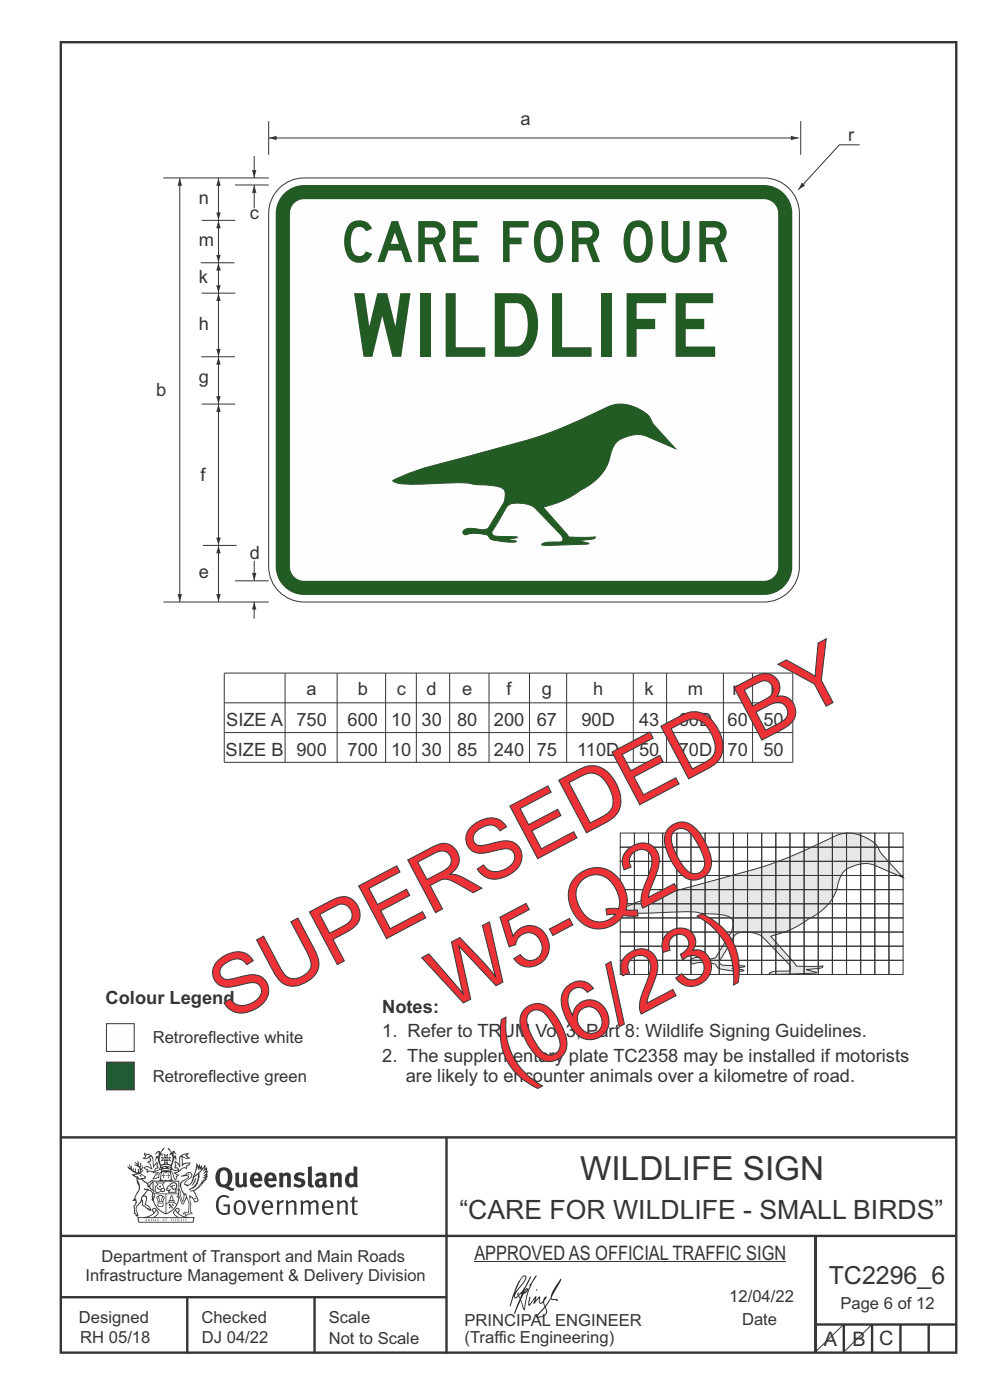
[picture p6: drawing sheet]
<svg xmlns="http://www.w3.org/2000/svg" width="210mm" height="297mm" viewBox="0 0 210 297" stroke-linecap="round" stroke-linejoin="round" font-family="sans-serif">
<g fill="none" stroke="#373435" stroke-width=".51">
<path d="M12.9 9h189.9v278h-189.9zM12.7 241.3h190M94.7 241.4v45.8M12.7 275.2h82M12.7 262.2h190.1M39.7 275.2v12M66.7 275.2v12M173 262.1v24.9M173 281h30M179 281v6M185 281v6M191 281v6"/>
<path d="M197 281v6"/>
</g>
<path d="M100.6 267.7h66.2" fill="none" stroke="#373435" stroke-width=".21"/>
<g fill="#373435">
<path d="M47 248.4a2.55 2.55 0 0 0 0 2.7l.3 .2a.81 .81 0 0 0 1-1v-.5a1.04 1.04 0 0 0-1.1-1.5zM46.3 248.1a1.82 1.82 0 0 1 2.1-.2 1.82 1.82 0 0 1 .9 1.8 2.29 2.29 0 0 1-.8 2l.7 .3h.5l-.2 .6a2.87 2.87 0 0 1-2-.7 2.12 2.12 0 0 1-1.7-3.1z" fill-rule="evenodd"/>
<path d="M49.9 248.9l.8-.2v2a.46 .46 0 0 0 .3 .6 .46 .46 0 0 0 .6-.3v-2.1l.7-.2v2.4l.2 .5-.5 .3-.3-.3a1.02 1.02 0 0 1-1.2 .3 1.02 1.02 0 0 1-.6-1.1z" fill-rule="evenodd"/>
<path d="M54 249.5l-.1 .5h.9a.49 .49 0 0 0-.2-.6 .49 .49 0 0 0-.6 .1zM53.4 249.1a1.34 1.34 0 0 1 1.6-.2 1.34 1.34 0 0 1 .6 1.5v.2h-1.7a.77 .77 0 0 0 .5 .8 .77 .77 0 0 0 .9-.4l.3 .5a1.59 1.59 0 0 1-2 .2 1.59 1.59 0 0 1-.5-2.1z" fill-rule="evenodd"/>
<path d="M57 249.5l-.1 .5h1a.49 .49 0 0 0-.2-.6 .49 .49 0 0 0-.7 .1zM56.4 249.1a1.34 1.34 0 0 1 1.6-.2 1.34 1.34 0 0 1 .7 1.5v.2h-1.8a.77 .77 0 0 0 .5 .8 .77 .77 0 0 0 .9-.4l.4 .5a1.59 1.59 0 0 1-2.1 .2 1.59 1.59 0 0 1-.5-2.1z" fill-rule="evenodd"/>
<path d="M59.2 248.9l.7-.2 .1 .4a.95 .95 0 0 1 1-.3 .95 .95 0 0 1 .7 .8v2.3h-.8v-2.3a.46 .46 0 0 0-.8 .1v2.2h-.8z" fill-rule="evenodd"/>
<path d="M62.6 249.1a1.75 1.75 0 0 1 2-.1l-.2 .5-.6-.2a.43 .43 0 0 0-.6 .3l.4 .3a1.04 1.04 0 0 1 1.2 1.1 1.04 1.04 0 0 1-1.4 1l-1.2-.4 .3-.6 1 .4 .4-.4a.88 .88 0 0 0-1-.5l-.4-.2-.1-.4z" fill-rule="evenodd"/>
<path d="M65.3 247.6l.8-.2 .1 3.8 .3 .2 .1 .4a.88 .88 0 0 1-1 0 .88 .88 0 0 1-.3-1z" fill-rule="evenodd"/>
<path d="M67.8 250.6a.43 .43 0 0 0-.1 .7 .43 .43 0 0 0 .7-.1v-.7zM66.8 249.1a1.7 1.7 0 0 1 2.4 .1v1.9l.3 .4-.4 .5-.5-.4a1.03 1.03 0 0 1-1.7-.1 1.03 1.03 0 0 1 .8-1.5h.7v-.4a.8 .8 0 0 0-1.2 .1z" fill-rule="evenodd"/>
<path d="M70 248.9l.7-.2 .1 .4a.95 .95 0 0 1 1-.3 .95 .95 0 0 1 .7 .8v2.3h-.8v-2.3a.46 .46 0 0 0-.8 .1v2.2h-.8z" fill-rule="evenodd"/>
<path d="M74.3 249.5a1.48 1.48 0 0 0 0 1.7h.5l.2-.1v-1.5l-.3-.2zM75 247.4l.8 .1 .1 4.4h-.7l-.1-.2a1.26 1.26 0 0 1-1.4 0 1.26 1.26 0 0 1-.5-1.3 1.29 1.29 0 0 1 .4-1.4 1.29 1.29 0 0 1 1.4-.1z" fill-rule="evenodd"/>
<path d="M46.4 253.9a1.72 1.72 0 0 1 2.3 0l-.3 .3a1.24 1.24 0 0 0-1.4-.2 1.24 1.24 0 0 0-.6 1.4 1.49 1.49 0 0 0 1.2 1.9l.7-.1v-1.3h-.8l-.1-.4h1.3v1.9a1.93 1.93 0 0 1-2.2 0 1.93 1.93 0 0 1-.7-2.2l.2-.8z" fill-rule="evenodd"/>
<path d="M50.4 255.1a1.65 1.65 0 0 0 .2 2.2 .99 .99 0 0 0 1-1.4 .78 .78 0 0 0-.4-.8 .78 .78 0 0 0-.8 0zM50 254.9a1.33 1.33 0 0 1 1.6-.1 1.33 1.33 0 0 1 .5 1.4 1.31 1.31 0 0 1-1.3 1.6 1.31 1.31 0 0 1-1.2-1.6v-.6z" fill-rule="evenodd"/>
<path d="M52.5 254.7l.4-.1 .9 2.6 .8-2.5h.5l-1.1 3h-.5z" fill-rule="evenodd"/>
<path d="M56.3 255.2l-.2 .7h1.3a.7 .7 0 0 0-.3-.8 .7 .7 0 0 0-.8 .1zM55.9 255a1.22 1.22 0 0 1 1.5-.2 1.22 1.22 0 0 1 .5 1.5h-1.8a.93 .93 0 0 0 .5 1 .93 .93 0 0 0 1.1-.2l.2 .3a1.43 1.43 0 0 1-1.8 .1 1.43 1.43 0 0 1-.6-1.7z" fill-rule="evenodd"/>
<path d="M58.7 254.7l.4-.1 .1 .5 .4-.4 .6-.1-.2 .5a.66 .66 0 0 0-.8 .7v1.9h-.4z" fill-rule="evenodd"/>
<path d="M60.6 254.7l.4-.1 .1 .5a.94 .94 0 0 1 1-.5 .94 .94 0 0 1 .8 .8v2.3h-.5l-.1-2.5a.81 .81 0 0 0-1.2 .3v2.2h-.4z" fill-rule="evenodd"/>
<path d="M63.7 254.7l.5-.1 .1 .5 .4-.3a.78 .78 0 0 1 1.1 .3 .9 .9 0 0 1 1-.5 .9 .9 0 0 1 .8 .8v2.3h-.5l-.1-2.5a.67 .67 0 0 0-1.1 .3v2.2h-.5v-2.4l-.4-.3-.7 .4v2.3h-.5z" fill-rule="evenodd"/>
<path d="M69 255.2l-.1 .7h1.3a.7 .7 0 0 0-.3-.8 .7 .7 0 0 0-.9 .1zM68.7 255a1.22 1.22 0 0 1 1.5-.2 1.22 1.22 0 0 1 .5 1.5h-1.8a.93 .93 0 0 0 .4 1 .93 .93 0 0 0 1.2-.2l.1 .3a1.44 1.44 0 0 1-1.7 .1 1.44 1.44 0 0 1-.6-1.7z" fill-rule="evenodd"/>
<path d="M71.4 254.7l.5-.1 .1 .5a.94 .94 0 0 1 1-.5 .94 .94 0 0 1 .8 .8v2.3h-.5l-.1-2.5a.81 .81 0 0 0-1.2 .3v2.2h-.4z" fill-rule="evenodd"/>
<path d="M74.7 253.9l.5-.1v.9h.7l-.1 .3h-.6v2.2l.1 .2h.5l.1 .3a.75 .75 0 0 1-1.2-.6v-2.1h-.4v-.3h.4z" fill-rule="evenodd"/>
<path d="M30.8 244.9l1.1 .3-.9 .5h-.4l.6-.5zM31.8 245.4h.2a2.44 2.44 0 0 1 .4 1.9l.1 .5 .7-1-.1 .6 .3 .3a.57 .57 0 0 0-.6 .7l-1-.1-.5 .2 .2-.5-.8-.3 .7-.1 .9 .5 .1-.1-.6-1.3-.2-.2h.5zM30.7 244.4l-.1 .5 .2 .4-.6 .4a1.04 1.04 0 0 0 1.4-.1l.2 .6-.3 .1-.2 .4a.94 .94 0 0 1 .8 1.1l-.2-.1a1.16 1.16 0 0 0-1.5-.1l.3 .4 .4 .2 .1 .5 .2 .1 .1-.2a.94 .94 0 0 1 1.1 .2l.8 .1-1.2 1.2a1.13 1.13 0 0 0 1.2-.2l.4-.1-.1-.4 .5-.8a.83 .83 0 0 0-.6 1.1l-.3-.1-.7 .4 1.1-1.4-.5 .1-.5-.1 1.3-.5-.1-.1-.9 .4v-.3l.2-.2 .3 .1 .1-.3-.2-.4v-.6l-.1-.4-.7 1v-.7a1.42 1.42 0 0 0-1.6-1.8z" fill-rule="evenodd"/>
<path d="M38.5 245.2l.5-.2 .7-.1-.6 .3 .8 .5h-.3zM38.3 245.5l.2-.1 .1 2a1.69 1.69 0 0 1 1.6-.6l-.8 .5 .1 .5a1.1 1.1 0 0 0-1.5 .6l-.1-.5-.2-.2h-.5l.3-.4-.3-.7a1.42 1.42 0 0 1 .8 1.1l.2-.1zM37.1 246.2l.1 1-.2 .3 .1 .4h.5l.1 .2a.96 .96 0 0 1-1.1-.1l-.1 .1a1.06 1.06 0 0 0 1.3 .2v.1a.72 .72 0 0 1-1 .2l.3 .5 .6 .2-.4 .2-.1 .6-.2-.3-.4-1.1-.4-.4 .4 .9a1.54 1.54 0 0 0 .7 1.2l.2-.3a.58 .58 0 0 1 .4-.8l.2-.1h-.3l-.5-.3 .9-.5a.93 .93 0 0 1 1.2-.5v.2l.2-.2 .1-.5a.99 .99 0 0 0 .7-.8l-1.3 .1-.3 .2-.1-1.4 .9 .4 .9-.3h-.4l-.5-.4 .4-.7-.6 .2a1.46 1.46 0 0 0-1.4 2.1v.4l-.2-.4z" fill-rule="evenodd"/>
<path d="M35.6 248.9l.2 .1-.1 .3 .4 .1h-.4v.6l-.1-.6h-.3l.3-.1z" fill-rule="evenodd"/>
<path d="M34.6 248.9l.2 .1v.3l.3 .1h-.3l-.1 .6v-.6h-.4l.4-.1z" fill-rule="evenodd"/>
<path d="M34.3 248.8a.57 .57 0 0 1 .9 .2 .57 .57 0 0 1 .9-.2l.2 1.4h-.2a.57 .57 0 0 1-.9 0 .69 .69 0 0 1-1.1 0zM34.2 248.1l-.3 2.1-.2 .4h3l-.2-.4-.3-2.1h-.2v.2l-.8-.1-.8 .1v-.2z" fill-rule="evenodd"/>
<path d="M34.2 252.4a.3 .3 0 0 0 .6 0 .3 .3 0 0 0-.6 0zM33.3 250.9l.3 .3-.3 .4a.79 .79 0 0 0 0 1.3l.8-.2-.1-.3a.55 .55 0 0 1-.7-.6l.1-.1 .2 .3 .3 .2 .8-.2-.4-.7 .4-.4-.7 .2zM33 250.7l1.1 .2 .9-.2-.4 .6 .4 1.2a.56 .56 0 0 1-.8 .3l-.2 .1a.73 .73 0 0 1-.9 .1 .73 .73 0 0 1-.3-1v-.4l.6-.4z" fill-rule="evenodd"/>
<path d="M35.6 251.8l.7-.4a.58 .58 0 0 1 1-.1 .58 .58 0 0 1-.4 .9l-.3-.3a.43 .43 0 0 1 .6-.4 .57 .57 0 0 0-.8 .2l-.2-.1-.3 .1 .4 .2a.55 .55 0 0 0 .9 .4v.5h-1.3l.3-.4-.1-.1-.6 .1 .2-.3-.2-.1zM35.4 251.8l-.1 .2a.39 .39 0 0 0 .2 .6h.3l-.2 .4h1.9l-.1-.8a.86 .86 0 0 0-.1-1.3 .86 .86 0 0 0-1.3 .4z" fill-rule="evenodd"/>
<path d="M36 254.8h.8v.2h-.8zM36.4 253.8l.2 .8h-.4zM36.4 253.5l-.3 .5-.1 .6h-.2v.4l-.7 .4 .2 .1a1.48 1.48 0 0 1 2.1 .2l.2-.1-.6-.5v-.5h-.2l-.1-.6z" fill-rule="evenodd"/>
<path d="M35.8 255.4l.4 .1 .1 .3 .3-.2-.2-.2a.38 .38 0 0 1 .5 .5l-.2-.2-.3 .2 .3 .2-.3 .3-.1-.4-.4 .4-.1-.2 .4-.3-.1-.1-.2 .1z" fill-rule="evenodd"/>
<path d="M34.5 254h.2v.2l-.2 .6h-.2zM33.6 255.3h.9v.2a.55 .55 0 0 1-.8 .4v-.2l-.2-.1zM33.4 254h.2l.2 .8h-.2zM33.6 255l.8-.1 .1 .2h-.8zM33.8 253.7h.5l-.2 1.1h-.1zM33.3 253.8l-.1 .3 .3 1.1a.48 .48 0 0 0-.1 .6 .48 .48 0 0 0 .5 .2h.5a.49 .49 0 0 0 .2-.8l.3-1.1-.1-.3a1.42 1.42 0 0 0-1.5 0z" fill-rule="evenodd"/>
<path d="M33.7 251.5l.4 .1 .1 .3h-.3z" fill-rule="evenodd"/>
<path d="M41.3 250.1l.3-.2-.2 .8-.6 .8h-.2l.5-.7z" fill-rule="evenodd"/>
<path d="M39.7 249l.3-.2 .5 .2a.88 .88 0 0 1-.6 1.1 1.22 1.22 0 0 0-.8 1.3l.5 .2a.72 .72 0 0 0 .9-.4l.5-.8 .2-.6 .8-.6v.2a2.85 2.85 0 0 1-2 2.9l.1 .1a2.13 2.13 0 0 0 1.9-1.5v-.3a2.01 2.01 0 0 0 .3-1.7l1.1-1.3-.4 1 .7-.5-.7 1 .8-.4-.8 .8 .7-.2-.9 .6 .8-.1-.8 .4h.7l-.8 .3 .3 .2h-.4l.2 .3h-.4l.2 .3h-.4l.1 .2h-.1a2.16 2.16 0 0 1-2 1.1l.1 .2 .4-.1a.76 .76 0 0 1 .7 .8l.5 1.2-.6 .2a1.45 1.45 0 0 0-1.1-1.3l.2 1.8-.1 1.8 .4 .3a1.07 1.07 0 0 0-1.2 .4v-.3l-.5-.2a.87 .87 0 0 1 1.1-.1v-.7a4.4 4.4 0 0 0-.6-3.1l-.1-.3h-.2a2.16 2.16 0 0 1-.7-2.2l.3-.4 1.2-.7a.55 .55 0 0 0-.4-.8zM37.8 252.4a.76 .76 0 0 1 .3 1.1l.6 1.6 .4-1.7 .2 .1a.61 .61 0 0 1-.1 .9l-.3 .8-.2 .1-.7-1.6-.3 .1a1.18 1.18 0 0 0 .1-1.4zM41.8 247.5l.2 .7 .3-.5v.6l.4-.5a1.9 1.9 0 0 1-1.2 1.4l-.3 .3zM38.2 249.6l1.4-.2 .2 .2v.3l-.5 .2a1.26 1.26 0 0 0-.9 1.9l.2 .7a1.84 1.84 0 0 1 .1 2.1l-.4-1.4a.96 .96 0 0 0-.4-1.2l-.4 .2a.78 .78 0 0 1 0 1.3l.1 .3h.4l.4 1.1a.38 .38 0 0 0 .2 .4 .38 .38 0 0 0 .4-.1l.6-1.2a2.94 2.94 0 0 1 .4 2.5l-.1 .4h-.8l-.3 .4v.2l.4-.1 .1 .4 .2 .1a1.02 1.02 0 0 1 1.3-.5v-.4l-.3-.1 .1-1.8-.3-1.3h.1a1.14 1.14 0 0 1 .8 1 .63 .63 0 0 0 .8-.2 .63 .63 0 0 0-.2-.9l-.6-1.2 .9-.6 .2-.4h.3l-.1-.2h.4l-.1-.3h.3l-.1-.3 .5-.1-.2-.2 .6-.4v-.2h-.2l.4-.5h-.3l.3-.5-.4 .1 .4-.5v-.3l-.3 .2 .2-.7-.1-.2-.4 .3v-.8l-.6 .8-.2-.8-.2 .5-.3-.7-.1 .6-.5-.8-.1 1.4-.6 1.8a1.81 1.81 0 0 1-1 1.5l-.6-.2a1.75 1.75 0 0 1 1.1-1.2 .75 .75 0 0 0 .1-1.3 .75 .75 0 0 0-1.2 .4z" fill-rule="evenodd"/>
<path d="M41.2 254.1h.3l.2 .2-.4 .1z" fill-rule="evenodd"/>
<path d="M29.4 258.4h11.6l-.1 .8h-11.4zM31.3 258.2l.5-.1a2.48 2.48 0 0 0 1.4-1.3l.3 .5-.5 .6-.5 .3zM32.5 256.6l.3-.2 .2 .1-.3 .7zM37.2 256.8a2.65 2.65 0 0 0 1.8 1.4h-1.1l-.5-.3-.5-.6zM37.4 256.5l.2-.1 .3 .2-.3 .6zM29.2 258.2l.1 1.2h11.8l.2-1.1-.2-.1a4.1 4.1 0 0 1-3.3-.9l.3-.4-.1-.6a1.06 1.06 0 0 0-1.3 1l.2 .4 .6 .5h-4.7l.3-.1a.84 .84 0 0 0 .6-.8 .84 .84 0 0 0-.5-.8l-.3-.2h-.5l-.1 .6 .3 .4a4.2 4.2 0 0 1-3.4 .9z" fill-rule="evenodd"/>
<path d="M31 258.7l.1 .2h-.2zM31 258.5l-.3 .6 .4-.2 .2 .2z" fill-rule="evenodd"/>
<path d="M31.3 258.6h.3v.4a.25 .25 0 0 0 .2-.1 .25 .25 0 0 0-.1-.3h.1a.29 .29 0 0 1 0 .4 .29 .29 0 0 1-.4 0 .29 .29 0 0 1 0-.4z" fill-rule="evenodd"/>
<path d="M32.2 258.6a.22 .22 0 0 1 .3 .2 .22 .22 0 0 1-.3 .2zM32 258.6l.1 .4a.33 .33 0 0 0 .4 0 .33 .33 0 0 0 0-.4 .33 .33 0 0 0-.5 0z" fill-rule="evenodd"/>
<path d="M32.9 258.7l.1 .2h-.2zM32.9 258.5l-.2 .6 .3-.2 .2 .2z" fill-rule="evenodd"/>
<path d="M33.3 258.6h.2l.1 .1 .2-.1-.2 .2 .2 .3-.3-.3-.1 .3h-.1l.2-.3z" fill-rule="evenodd"/>
<path d="M34.7 258.7l.1 .2h-.2zM34.7 258.5l-.3 .6 .4-.2 .2 .2z" fill-rule="evenodd"/>
<path d="M35 258.5h.5l-.2 .1v.5h-.2l.1-.5z" fill-rule="evenodd"/>
<path d="M36.2 258.6l.3-.1-.1 .1v.2h.1h-.1v.3h-.2z" fill-rule="evenodd"/>
<path d="M36.7 258.6h.2v.5h-.2z" fill-rule="evenodd"/>
<path d="M37.3 258.6a.22 .22 0 0 1 .3 .2 .22 .22 0 0 1-.3 .2zM37.1 258.6v.4a.33 .33 0 0 0 .5 0 .33 .33 0 0 0 0-.4 .33 .33 0 0 0-.5 0z" fill-rule="evenodd"/>
<path d="M37.8 258.6l.4-.1-.2 .1v.2h.1h-.1v.2l.2 .1h-.4z" fill-rule="evenodd"/>
<path d="M38.4 258.6h.2l-.1 .4 .2 .1h-.3z" fill-rule="evenodd"/>
<path d="M38.9 258.6h.2v.5h-.2z" fill-rule="evenodd"/>
<path d="M39.3 258.6h.2h-.1l.2 .3-.2 .2-.1-.1v-.1l.2 .1z" fill-rule="evenodd"/>
<path d="M34.2 247.4a1.51 1.51 0 0 1 2 .2 2.67 2.67 0 0 0-2.1 0zM35.7 247.6l.4 .1 .1 .3-.4-.1zM34.6 247.6h.5l.1 .2h-.4zM34 247.8l.3 .2h-.3zM34.9 246.9l.3-.2 .3 .2zM34.9 245.6l.2 .1v.3h-.2zM35 245.1l.2 .2 .2-.2-.1 .3h-.2zM35.1 246.3h.2l.1 .4-.2-.2-.2 .2zM35.3 245.7l.2-.1v.4h-.2zM34.4 245.7h.3l.1 .3-.4 .1 .2-.2zM35.7 245.7h.3l-.2 .2 .2 .2-.4-.1zM32.7 244.9l1-.5-.1 1-.2-.2-.3 .2-.3 1.1 .5-1 .3 .9a1.84 1.84 0 0 1 .2 1.7l.4 .1a2.48 2.48 0 0 1 2.2 0l.2-.2-.2-.7 .7-1.8 .4 .7-.2-1-.2-.1-.2 .3v-.9l.6 .4-.6-.8-.3 .1-.1 .4-.5-.9-.5-.3 .2 .5 .6 .5-.5 .8 .4-.4a2.06 2.06 0 0 1 0 2.3l-.5-.2-.2-.6 .1-.1 .8 .2-.4-.5 .4-.5-.7 .2-.2-.2 .2-.7-.5 .4-.5-.4 .2 .7-.2 .2-.7-.2 .4 .5-.4 .5 .8-.2 .1 .1-.2 .6-.5 .2a2.02 2.02 0 0 1 0-2.2l.3 .5-.1-.7-.3-.1 .8-1.2-.4 .3-.5 .8-.2-.3a.8 .8 0 0 0-.8 .5z" fill-rule="evenodd"/>
<path d="M29.2 250.1l.3 .1a.61 .61 0 0 1 .8 .4l.3 .2a.8 .8 0 0 1 .6 1l.4 .1 .5 .5a1 1 0 0 1 .5 1.1l-.1 .7v-.5h-.1a.96 .96 0 0 0-.8-1.3l-.2-.2h-.7l-.1-.1-.1 .1 .1 .3h.6l-1.2 1.3-.2 1-.4 .6a1.33 1.33 0 0 0-.5 1.8l.2 .5a1.26 1.26 0 0 1-.5-1.5l-.1-.3a1.56 1.56 0 0 0 .4-1.7l-.3 .2 .2-.5a3.2 3.2 0 0 0 .7-3zM30.4 253.9h.4a2.06 2.06 0 0 1-.1 1.6l.7 .5 .4 .4-.6-.1-.8-.6-.1-.9a.51 .51 0 0 1 .1-.9zM28.6 249.3a1.52 1.52 0 0 1 2.1 .5l-1.1 .2-.2-.1-.1-.4h-.5zM27.5 247v.8l-.3-.4h-.1a3.1 3.1 0 0 0 1.9 1.6l-1 .1 .5 .6 .5 .1 .1 1.1a1.84 1.84 0 0 1-.3 2.5l-.4 .9-.3 .4 .2 .1 .4-.1 .1 .4-.2 .5-.3 .2 .1 1.7h.2l.3 .5 .1 .1 .4-.1-.1-.5a1.3 1.3 0 0 1-.1-1.7l.9-1 .1 1.1 .6 .2 .5 .5 .1-.1 .2 .3h.5a1.85 1.85 0 0 0-1.2-1.4l.1-.3a1.39 1.39 0 0 0 0-1.4l-.5-.1 .5-.5a.66 .66 0 0 1 .9-.4 .66 .66 0 0 1 .3 .9l-.1 .4 .2-.1v.2l-.1 .3 .2 .5 .1-.3a2.24 2.24 0 0 0 .1-2.2 .73 .73 0 0 1-.7-.7 .73 .73 0 0 1 .6-.7v-.2a.94 .94 0 0 0-.9 .8 .48 .48 0 0 1-.1-.6 .48 .48 0 0 1 .5-.2l.5-.3a.51 .51 0 0 0-.8 .2l-.5 .2-1-.8h.6l.2-.5-1.2-.7 .5-.5v-.3l-.5 .4 .1-.2a.69 .69 0 0 0 .2-1v.4l-.2 .3v-1.1l-.3-.2 .1 .6-.1 .2-.4-1.3v.7l-.6-.4 .5 .7-.6-.2 .3 .3a1 1 0 0 1 .7 1.4l-.2-.8v.9l-.5-.2v-.8l-.2 .7-.2-.1-.1-.6-.2 .4-.2-.2 .1-.7-.2 .5z" fill-rule="evenodd"/>
<path d="M29.6 249.4l.2-.1 .3 .2z" fill-rule="evenodd"/>
<path d="M32.4 250.5h5.6v2l-.2-.1v-1.7h-5.2v2.5h5.2v-.8l.1 .2-.1 1.1v-.3h-2.5v4a4.1 4.1 0 0 0 2.6-3.6l.1-.1a4 4 0 0 1-2.8 3.9 4.2 4.2 0 0 1-2.8-4.7l.1 1.2 .1-.1a3.8 3.8 0 0 0 2.5 3.4v-4h-2.5l-.2-.9z" fill-rule="evenodd"/>
<circle cx="40" cy="249.1" r=".17"/>
</g>
<g fill="#252726">
<path d="M111.6 273.7l.2-.2-.5 .7zM110.4 274.5l.3 .1-.3 .7-.3-.4zM110.9 270.9l.5-.1a9.3 9.3 0 0 1-2 3.2l-.1 .2 1-2.5zM110.6 271a14.7 14.7 0 0 0-2.2 4.9l-.3 1.2 .1 .1 .8-2.4a.42 .42 0 0 0 .2 .7 .42 .42 0 0 0 .6-.3l.2-.2 .2 .6-1.1 3.1h.2l1.1-2.8 .6 1.9 .2 .2 .2-.5a13.5 13.5 0 0 1 2-6.2l.5-.5-.2-.2-1.6 2.1 .4-.1a14.9 14.9 0 0 0-1.3 5.1l-.4-1.2a1.39 1.39 0 0 1 .2-1.8l.1-.2a.92 .92 0 0 0 .8-1.2 .75 .75 0 0 0-.7 .7l-.2 .2 1.6-3.4h-.1l-.4 .7a10.5 10.5 0 0 1-2.2 3.2l.2-.4a.32 .32 0 0 0-.4 .2 .32 .32 0 0 0 .1 .4l-.5 .4a3.2 3.2 0 0 1 1.1-2.3l.5-.6a2.49 2.49 0 0 0 .7-1.6l-.3-.2z" fill-rule="evenodd"/>
<path d="M115.6 277.5a1.15 1.15 0 0 1 .1 1.3 1.15 1.15 0 0 1-1.2 .5h-.5zM112.3 275.1l-.3 1.7 .3 .2 1.2-1.5-.3 1.1 1.1-1.2a.94 .94 0 0 0 .4 1.2l.5-.3 .3 .9-1.2 1.3a.98 .98 0 0 0-.5 1 1.9 1.9 0 0 0 2.3-1.3l-.1-.3a1.02 1.02 0 0 1 .3-1.4l.5-.9 1.5 .3-.2-.5v.3l-1.1-.2v-.2l2-3.6 .1-.3-.1-.1-1.8 2.7a6.6 6.6 0 0 1-1.5 3l-.2-.2a1.01 1.01 0 0 1 .4-1.4l.1-.2-.3-.2-.3 .5-.2 .5-.5 .4-.2-.4 .1-.9-.2-.1-.8 .9 .2-.9h-.1l-1.4 1.7 .2-1.4v-.1z" fill-rule="evenodd"/>
<path d="M113.7 273.5l.3 .3h-.3z" fill-rule="evenodd"/>
</g>
<path d="M131.6 193l.1-.1a48.7 48.7 0 0 1 11.8-4l8.4-2.2a104.9 104.9 0 0 0 20.8-7.2l3.5-1.7a8 8 0 0 1 10 1.9l.8 1.5 4.6 5-6.2-2.7a7 7 0 0 0-6.4 1.4l-.9 1.6a11.2 11.2 0 0 1-6.8 8.6 23.1 23.1 0 0 1-7.8 3.6l5.2 5.8 .2 .4 5.7 .1a3.2 3.2 0 0 1-2.5 .6l-1 .1 2.1 .6-8.7 .4-1.3-.1a1.06 1.06 0 0 1 1.2-.5l2-.1a1.05 1.05 0 0 0 1.3-.5v-.3l-.5-.8-5.4-5.6a6.7 6.7 0 0 0-5.3-.8 3.1 3.1 0 0 0-1.4 1.7l-2.4 4a.78 .78 0 0 0 .8 1.1l4.5 .1-.1 .2-2.4 .4 2.3 .4a10.5 10.5 0 0 1-5.5-.6 1.82 1.82 0 0 0-2-1h-2.5a.87 .87 0 0 1-1.3-.2v-.2a1.79 1.79 0 0 1 2-.8l.8 .1a3.8 3.8 0 0 0 2.5 0l3.3-5.5 .3-1.3a1.67 1.67 0 0 0-1.6-2.2l-3.7-.3a27.3 27.3 0 0 0-8.4-.4l-5 .2a13.7 13.7 0 0 1-4.7-.4z" fill-rule="evenodd" fill="#e6e7e8" stroke="#373435" stroke-width=".21"/>
<g fill="none" stroke="#373435" stroke-width=".21">
<path d="M131.6 176.7h3v3h-3zM131.6 179.7h3v3h-3zM134.6 176.7h3v3h-3zM134.6 179.7h3v3h-3zM137.6 176.7h3v3h-3zM137.6 179.7h3v3h-3zM140.6 176.7h3v3h-3zM140.6 179.7h3v3h-3zM143.6 176.7h3v3h-3zM143.6 179.7h3v3h-3zM146.6 176.7h3v3h-3zM146.6 179.7h3v3h-3z"/>
<path d="M149.6 176.7h3v3h-3zM149.6 179.7h3v3h-3zM152.6 176.7h3v3h-3zM152.6 179.7h3v3h-3zM155.6 176.7h3v3h-3zM155.6 179.7h3v3h-3zM158.6 176.7h3v3h-3zM158.6 179.7h3v3h-3zM161.6 176.7h3v3h-3zM161.6 179.7h3v3h-3zM164.6 176.7h3v3h-3zM164.6 179.7h3v3h-3z"/>
<path d="M167.6 176.7h3v3h-3zM167.6 179.7h3v3h-3zM170.6 176.7h3v3h-3zM170.6 179.7h3v3h-3zM173.6 176.7h3v3h-3zM173.6 179.7h3v3h-3zM176.6 176.7h3v3h-3zM176.6 179.7h3v3h-3zM179.6 176.7h3v3h-3zM179.6 179.7h3v3h-3zM182.6 176.7h3v3h-3zM182.6 179.7h3v3h-3z"/>
<path d="M185.6 176.7h3v3h-3zM185.6 179.7h3v3h-3zM188.6 176.7h3v3h-3zM188.6 179.7h3v3h-3zM131.6 182.7h3v3h-3zM131.6 185.7h3v3h-3zM131.6 188.7h3v3h-3zM131.6 191.7h3v3h-3zM131.6 194.7h3v3h-3zM131.6 197.7h3v3h-3zM134.6 182.7h3v3h-3zM134.6 185.7h3v3h-3z"/>
<path d="M134.6 188.7h3v3h-3zM134.6 191.7h3v3h-3zM134.6 194.7h3v3h-3zM134.6 197.7h3v3h-3zM137.6 182.7h3v3h-3zM137.6 185.7h3v3h-3zM137.6 188.7h3v3h-3zM137.6 191.7h3v3h-3zM137.6 194.7h3v3h-3zM137.6 197.7h3v3h-3zM140.6 182.7h3v3h-3zM140.6 185.7h3v3h-3z"/>
<path d="M140.6 188.7h3v3h-3zM140.6 191.7h3v3h-3zM140.6 194.7h3v3h-3zM140.6 197.7h3v3h-3zM143.6 182.7h3v3h-3zM143.6 185.7h3v3h-3zM143.6 188.7h3v3h-3zM143.6 191.7h3v3h-3zM143.6 194.7h3v3h-3zM143.6 197.7h3v3h-3zM146.6 182.7h3v3h-3zM146.6 185.7h3v3h-3z"/>
<path d="M146.6 188.7h3v3h-3zM146.6 191.7h3v3h-3zM146.6 194.7h3v3h-3zM146.6 197.7h3v3h-3zM149.6 182.7h3v3h-3zM149.6 185.7h3v3h-3zM149.6 188.7h3v3h-3zM149.6 191.7h3v3h-3zM149.6 194.7h3v3h-3zM149.6 197.7h3v3h-3zM152.6 182.7h3v3h-3zM152.6 185.7h3v3h-3z"/>
<path d="M152.6 188.7h3v3h-3zM152.6 191.7h3v3h-3zM152.6 194.7h3v3h-3zM152.6 197.7h3v3h-3zM155.6 182.7h3v3h-3zM155.6 185.7h3v3h-3zM155.6 188.7h3v3h-3zM155.6 191.7h3v3h-3zM155.6 194.7h3v3h-3zM155.6 197.7h3v3h-3zM158.6 182.7h3v3h-3zM158.6 185.7h3v3h-3z"/>
<path d="M158.6 188.7h3v3h-3zM158.6 191.7h3v3h-3zM158.6 194.7h3v3h-3zM158.6 197.7h3v3h-3zM161.6 182.7h3v3h-3zM161.6 185.7h3v3h-3zM161.6 188.7h3v3h-3zM161.6 191.7h3v3h-3zM161.6 194.7h3v3h-3zM161.6 197.7h3v3h-3zM164.6 182.7h3v3h-3zM164.6 185.7h3v3h-3z"/>
<path d="M164.6 188.7h3v3h-3zM164.6 191.7h3v3h-3zM164.6 194.7h3v3h-3zM164.6 197.7h3v3h-3zM167.6 182.7h3v3h-3zM167.6 185.7h3v3h-3zM167.6 188.7h3v3h-3zM167.6 191.7h3v3h-3zM167.6 194.7h3v3h-3zM167.6 197.7h3v3h-3zM170.6 182.7h3v3h-3zM170.6 185.7h3v3h-3z"/>
<path d="M170.6 188.7h3v3h-3zM170.6 191.7h3v3h-3zM170.6 194.7h3v3h-3zM170.6 197.7h3v3h-3zM173.6 182.7h3v3h-3zM173.6 185.7h3v3h-3zM173.6 188.7h3v3h-3zM173.6 191.7h3v3h-3zM173.6 194.7h3v3h-3zM173.6 197.7h3v3h-3zM176.6 182.7h3v3h-3zM176.6 185.7h3v3h-3z"/>
<path d="M176.6 188.7h3v3h-3zM176.6 191.7h3v3h-3zM176.6 194.7h3v3h-3zM176.6 197.7h3v3h-3zM179.6 182.7h3v3h-3zM179.6 185.7h3v3h-3zM179.6 188.7h3v3h-3zM179.6 191.7h3v3h-3zM179.6 194.7h3v3h-3zM179.6 197.7h3v3h-3zM182.6 182.7h3v3h-3zM182.6 185.7h3v3h-3z"/>
<path d="M182.6 188.7h3v3h-3zM182.6 191.7h3v3h-3zM182.6 194.7h3v3h-3zM182.6 197.7h3v3h-3zM185.6 182.7h3v3h-3zM185.6 185.7h3v3h-3zM185.6 188.7h3v3h-3zM185.6 191.7h3v3h-3zM185.6 194.7h3v3h-3zM185.6 197.7h3v3h-3zM188.6 182.7h3v3h-3zM188.6 185.7h3v3h-3z"/>
<path d="M188.6 188.7h3v3h-3zM188.6 191.7h3v3h-3zM188.6 194.7h3v3h-3zM188.6 197.7h3v3h-3zM131.6 200.7h3v3h-3zM131.6 203.7h3v3h-3zM134.6 200.7h3v3h-3zM134.6 203.7h3v3h-3zM137.6 200.7h3v3h-3zM137.6 203.7h3v3h-3zM140.6 200.7h3v3h-3zM140.6 203.7h3v3h-3z"/>
<path d="M143.6 200.7h3v3h-3zM143.6 203.7h3v3h-3zM146.6 200.7h3v3h-3zM146.6 203.7h3v3h-3zM149.6 200.7h3v3h-3zM149.6 203.7h3v3h-3zM152.6 200.7h3v3h-3zM152.6 203.7h3v3h-3zM155.6 200.7h3v3h-3zM155.6 203.7h3v3h-3zM158.6 200.7h3v3h-3zM158.6 203.7h3v3h-3z"/>
<path d="M161.6 200.7h3v3h-3zM161.6 203.7h3v3h-3zM164.6 200.7h3v3h-3zM164.6 203.7h3v3h-3zM167.6 200.7h3v3h-3zM167.6 203.7h3v3h-3zM170.6 200.7h3v3h-3zM170.6 203.7h3v3h-3zM173.6 200.7h3v3h-3zM173.6 203.7h3v3h-3zM176.6 200.7h3v3h-3zM176.6 203.7h3v3h-3z"/>
<path d="M179.6 200.7h3v3h-3zM179.6 203.7h3v3h-3zM182.6 200.7h3v3h-3zM182.6 203.7h3v3h-3zM185.6 200.7h3v3h-3zM185.6 203.7h3v3h-3zM188.6 200.7h3v3h-3zM188.6 203.7h3v3h-3z"/>
</g>
<path d="M22.6 217.2h5.9v5.9h-5.9z" fill-rule="evenodd" fill="#fefefe" stroke="#373435" stroke-width=".21"/>
<path d="M22.6 225.3h5.9v5.9h-5.9z" fill-rule="evenodd" fill="#215b33" stroke="#373435" stroke-width=".21"/>
<g fill="none" stroke="#373435" stroke-width=".21">
<path d="M57 25.7v7.1M57 29.3h112.4M169.9 25.7v7.1M47.6 142.8h120.6v18.9h-120.6zM47.6 149.1h120.6M47.6 155.4h120.6M60.5 142.8v18.9M71.5 142.8v18.9M81.8 142.8v18.9M88.3 142.8v18.9M95.4 142.8v18.9M103.7 142.8v18.9"/>
<path d="M112.3 142.8v18.9M120.2 142.8v18.9M134.3 142.8v18.9M141.4 142.8v18.9M153.5 142.8v18.9M159.6 142.8v18.9"/>
</g>
<g fill="#373435">
<path d="M57 29.3l1.7-.5v.9z"/>
<path d="M167.8 28.8l1.6 .5-1.6 .4z"/>
</g>
<path d="M182.4 30.7h-4.3l-8.8 9.6" fill="none" stroke="#373435" stroke-width=".21"/>
<path d="M170.1 38.7l.7 .7-1.5 .9z" fill="#373435"/>
<path d="M58.8 40.3a7.5 7.5 0 0 1 5.7-2.5h97.6a7.5 7.5 0 0 1 7.5 7.5v74.9a7.5 7.5 0 0 1-7.5 7.5h-97.6a7.5 7.5 0 0 1-7.5-7.5v-74.9a7.5 7.5 0 0 1 1.8-5z" fill="none" stroke="#373435" stroke-width=".21"/>
<path d="M60.3 41a6 6 0 0 1 4.2-1.7h97.6a6 6 0 0 1 6 6v74.9a6 6 0 0 1-6 6h-97.6a6 6 0 0 1-6-6v-74.9a6 6 0 0 1 1.8-4.3z" fill-rule="evenodd" fill="#225b24"/>
<path d="M62.2 43.4a3 3 0 0 1 2.3-1.1h97.6a3 3 0 0 1 3 3v74.9a3 3 0 0 1-3 3h-97.6a3 3 0 0 1-3-3v-74.9l.1-.7z" fill-rule="evenodd" fill="#fefefe"/>
<path d="M34.7 37.7h22.3M38.1 37.7v90M49.9 39.2h7.1M42.6 55.7h7.1M42.8 46.7h7.1M42.7 75.7h7.1M42.8 62.2h7.1M42.8 85.7h7.1M43 115.7h7.2M34.7 127.7h22.3" fill="none" stroke="#373435" stroke-width=".21"/>
<g fill="#373435">
<path d="M38.1 37.8l.5 1.6h-.9z"/>
<path d="M37.7 126h.9l-.5 1.7z"/>
</g>
<path d="M46.3 37.7v9" fill="none" stroke="#373435" stroke-width=".21"/>
<g fill="#373435">
<path d="M46.3 37.8l.5 1.6h-.9z"/>
<path d="M45.9 45.1h.9l-.5 1.6z"/>
</g>
<path d="M46.3 46.7v9" fill="none" stroke="#373435" stroke-width=".21"/>
<g fill="#373435">
<path d="M46.3 46.8l.5 1.6h-.9z"/>
<path d="M45.9 54.1h.9l-.5 1.6z"/>
</g>
<path d="M46.3 55.7v6.5" fill="none" stroke="#373435" stroke-width=".21"/>
<g fill="#373435">
<path d="M46.3 55.8l.5 1.6h-.9z"/>
<path d="M45.9 60.5h.9l-.5 1.7z"/>
</g>
<path d="M46.3 62.2v13.5" fill="none" stroke="#373435" stroke-width=".21"/>
<g fill="#373435">
<path d="M46.3 62.2l.5 1.7h-.9z"/>
<path d="M45.9 74h.9l-.5 1.7z"/>
</g>
<path d="M46.3 85.7v30" fill="none" stroke="#373435" stroke-width=".21"/>
<g fill="#373435">
<path d="M45.9 114h.9l-.5 1.7z"/>
<path d="M46.3 85.7l.5 1.7h-.9z"/>
</g>
<path d="M46.3 115.7v12" fill="none" stroke="#373435" stroke-width=".21"/>
<g fill="#373435">
<path d="M45.9 126h.9l-.5 1.7z"/>
<path d="M46.3 115.7l.5 1.7h-.9z"/>
</g>
<path d="M46.3 75.7v10" fill="none" stroke="#373435" stroke-width=".21"/>
<g fill="#373435">
<path d="M45.9 84h.9l-.5 1.7z"/>
<path d="M46.3 75.7l.5 1.7h-.9z"/>
</g>
<path d="M53.9 33.1v4.6" fill="none" stroke="#373435" stroke-width=".21"/>
<path d="M53.5 36.1h.9l-.5 1.6z" fill="#373435"/>
<path d="M53.9 39.2v5" fill="none" stroke="#373435" stroke-width=".21"/>
<path d="M53.9 39.3l.5 1.6h-.9z" fill="#373435"/>
<path d="M53.9 119v4.2M49.9 123.2h7.1" fill="none" stroke="#373435" stroke-width=".21"/>
<path d="M53.5 121.5h.9l-.5 1.7z" fill="#373435"/>
<path d="M53.9 127.6v3.6" fill="none" stroke="#373435" stroke-width=".21"/>
<path d="M53.9 127.7l.5 1.6h-.9z" fill="#373435"/>
<path d="M83.3 102l.1-.1a48.6 48.6 0 0 1 11.8-4l8.4-2.3a104.8 104.8 0 0 0 20.8-7.1l3.5-1.7a8 8 0 0 1 10 1.9l.8 1.4 4.6 5.1-6.2-2.7a7 7 0 0 0-6.4 1.4l-.9 1.6a11.2 11.2 0 0 1-6.8 8.6 23.1 23.1 0 0 1-7.8 3.5l5.2 5.9 .2 .4 5.7 .1a3.2 3.2 0 0 1-2.4 .6l-1.1 .1 2.1 .6-8.7 .4-1.3-.1a1.06 1.06 0 0 1 1.2-.5l2-.1a1.05 1.05 0 0 0 1.3-.5v-.3l-.5-.8-5.4-5.6a6.7 6.7 0 0 0-5.3-.8 3.1 3.1 0 0 0-1.4 1.7l-2.4 4a.78 .78 0 0 0 .8 1.1l4.5 .1-.1 .2-2.4 .3 2.3 .4a10.5 10.5 0 0 1-5.5-.5 1.82 1.82 0 0 0-2-1.1h-2.5a.87 .87 0 0 1-1.3-.1v-.3a1.79 1.79 0 0 1 2-.7l.8 .1a3.8 3.8 0 0 0 2.5 0l3.3-5.5 .3-1.3a1.67 1.67 0 0 0-1.6-2.2l-3.6-.3a27.3 27.3 0 0 0-8.5-.4l-5 .2a13.7 13.7 0 0 1-4.7-.4z" fill-rule="evenodd" fill="#225b24" stroke="#225b24" stroke-width=".21"/>
<path d="M179 280.9l-6 5.9M185 281l-6 5.8" fill="none" stroke="#373435" stroke-width=".21"/>
<text font-size="18.7" fill="#225b24" x="74.7" y="75.7">WILDLIFE</text>
<g font-size="17.6" fill="#ed3237">
<text x="95.2" y="214.4" transform="rotate(-28 95.2 214.4)">W5-Q20</text>
<text x="48.7" y="216.7" transform="rotate(-28 48.7 216.7)">SUPERSEDED BY</text>
<text x="108.7" y="229.6" transform="rotate(-28 108.7 229.6)">(06/23)</text>
</g>
<text font-size="12.1" fill="#225b24" x="72.1" y="55.6">CARE FOR OUR</text>
<text font-size="7.1" fill="#373435" x="123.1" y="250.3">WILDLIFE SIGN</text>
<text font-size="5.6" fill="#373435" x="97.5" y="258.5">“CARE FOR WILDLIFE - SMALL BIRDS”</text>
<text font-size="5.3" fill="#373435" x="175.8" y="272.3">TC2296_6</text>
<g font-size="4.2" fill="#373435">
<text x="100.6" y="267.2">APPROVED AS OFFICIAL TRAFFIC SIGN</text>
<text x="174.7" y="285.6">A</text>
<text x="180.8" y="285.6">B</text>
<text x="186.5" y="285.4">C</text>
</g>
<g font-size="3.9" fill="#373435">
<text x="110.4" y="26.5">a</text>
<text x="179.9" y="29.8">r</text>
<text x="42.2" y="43.3">n</text>
<text x="53" y="46.6">c</text>
<text x="42.2" y="52.3">m</text>
<text x="42.2" y="60">k</text>
<text x="42.2" y="69.9">h</text>
<text x="42.2" y="81.3">g</text>
<text x="33.1" y="84.1">b</text>
<text x="42.5" y="102.1">f</text>
<text x="53" y="118.5">d</text>
<text x="42.2" y="122.7">e</text>
<text x="65" y="147.5">a</text>
<text x="75.9" y="147.5">b</text>
<text x="84.2" y="147.5">c</text>
<text x="90.5" y="147.5">d</text>
<text x="98" y="147.5">e</text>
<text x="107.5" y="147.5">f</text>
<text x="114.9" y="147.5">g</text>
<text x="125.8" y="147.5">h</text>
<text x="136.7" y="147.5">k</text>
<text x="145.9" y="147.5">m</text>
<text x="155.4" y="147.5">n</text>
<text x="163.4" y="147.5">r</text>
<text x="48" y="154">SIZE A</text>
<text x="62.9" y="154">750</text>
<text x="73.7" y="154">600</text>
<text x="83" y="154">10</text>
<text x="89.4" y="154">30</text>
<text x="97" y="154">80</text>
<text x="104.8" y="154">200</text>
<text x="113.9" y="154">67</text>
<text x="123.3" y="154">90D</text>
<text x="135.6" y="154">43</text>
<text x="144" y="154">60D</text>
<text x="154.3" y="154">60</text>
<text x="161.9" y="154">50</text>
<text x="47.9" y="160.5">SIZE B</text>
<text x="62.9" y="160.5">900</text>
<text x="73.7" y="160.5">700</text>
<text x="83" y="160.5">10</text>
<text x="89.4" y="160.5">30</text>
<text x="97" y="160.5">85</text>
<text x="104.8" y="160.5">240</text>
<text x="113.9" y="160.5">75</text>
<text x="122.4" y="160.5">110D</text>
<text x="135.6" y="160.5">50</text>
<text x="144" y="160.5">70D</text>
<text x="154.3" y="160.5">70</text>
<text x="161.9" y="160.5">50</text>
<text x="22.4" y="213">Colour Legend</text>
<text x="81.1" y="214.8">Notes:</text>
<text x="81.1" y="220">1. Refer to TRUM Vol.3, Part 8: Wildlife Signing Guidelines.</text>
<text x="81.1" y="225.2">2. The supplementary plate TC2358 may be installed if motorists</text>
<text x="86.1" y="229.6">are likely to encounter animals over a kilometre of road.</text>
</g>
<g font-size="3.5" fill="#373435">
<text x="32.4" y="221.3">Retroreflective white</text>
<text x="32.4" y="229.5">Retroreflective green</text>
<text x="21.6" y="267.8">Department of Transport and Main Roads</text>
<text x="18.2" y="271.8">Infrastructure Management &amp; Delivery Division</text>
<text x="16.7" y="280.6">Designed</text>
<text x="42.7" y="280.6">Checked</text>
<text x="69.7" y="280.6">Scale</text>
<text x="98.5" y="281.3">PRINCIPAL ENGINEER</text>
<text x="154.7" y="276.1">12/04/22</text>
<text x="157.4" y="281.2">Date</text>
<text x="178.3" y="277.8">Page 6 of 12</text>
<text x="17" y="284.8">RH 05/18</text>
<text x="42.8" y="284.8">DJ 04/22</text>
<text x="69.7" y="285.2">Not to Scale</text>
<text x="98.5" y="284.8">(Traffic Engineering)</text>
</g>
</svg>
